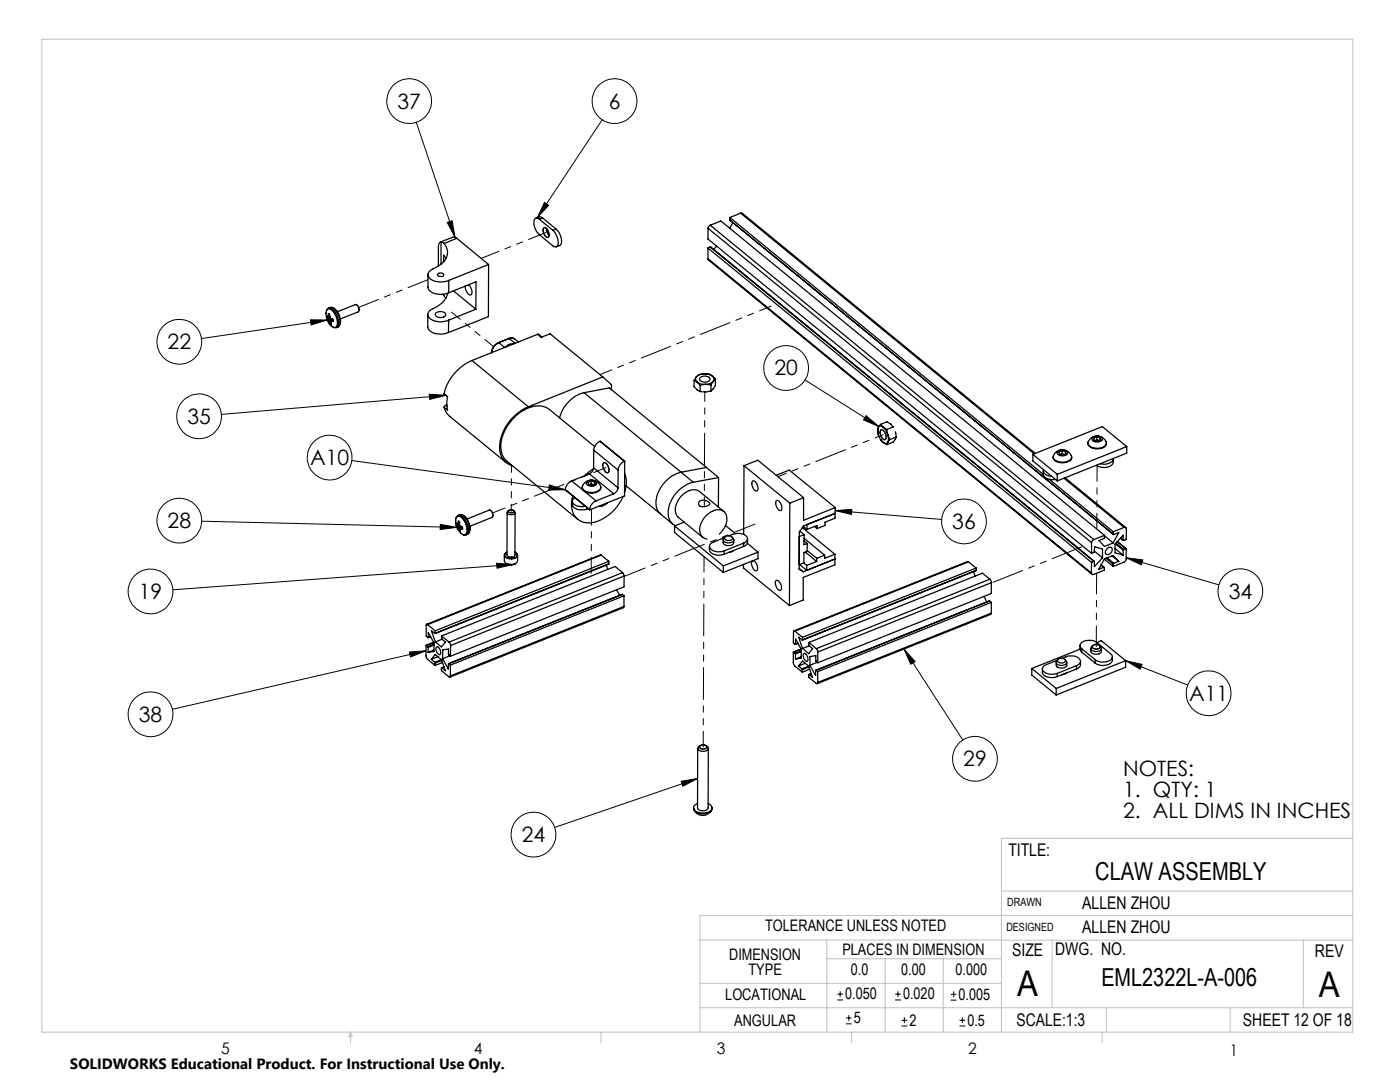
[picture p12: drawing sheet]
<svg xmlns="http://www.w3.org/2000/svg" width="279mm" height="216mm" viewBox="0 0 279 216" stroke-linecap="round" stroke-linejoin="round" font-family="sans-serif">
<g fill="none" stroke="#000" stroke-width=".2">
<path d="M83.1 24.4l7.7 22.9M120.2 23.9l-13 19.5M89.3 44.4l.9-.3 .6 3.2zM108.7 40.4l.8 .6-2.3 2.4zM61.9 63.8l3.4 .1-3.2 .9zM65.3 63.9l-25.1 3.7M85.7 78.7l3.3 .2-3.2 .8zM89 78.9l-44.8 3.8M160.7 75.8l14.7 9.3M70.2 91.9l42.6 5.8M109.6 96.8l3.2 .9-3.3 .1zM172.9 82.9l2.5 2.2-3.1-1.3z"/>
<path d="M40.3 104l50.9 1.2M87.9 104.6l3.3 .6-3.4 .5zM99.1 112.4l3.3 .2-3.2 .8zM102.4 112.6l-67.9 5.1M166.7 101.9l3.3-.3-.1 1.1zM166.7 101.9l21.2 1.7M224.8 111.3l3.3 .4-.3 1zM224.8 111.3l18.4 5.4M81.7 130.1l3.3-.2-3.1 1.2zM85 129.9l-50.6 11.6M180.4 129.5l11.8 18.2M180.4 129.5l2.2 2.5-.8 .5z"/>
<path d="M224.6 131.8l12.4 4.9M224.6 131.8l3.3 .8-.4 .9zM136 155.9l3.2-.6-2.9 1.6zM139.2 155.3l-28.5 9.8M167.1 199.5h1.1M167.1 198.4h1.1M167.7 197.8v1.1M178.6 199.5h1.2M178.6 198.4h1.2M179.2 197.8v1.1M189.7 199.6h1.2M189.7 198.4h1.2"/>
<path d="M190.3 197.8v1.2M168.8 204.3h1.2M168.8 203.1h1.2M169.4 202.6v1.1M179.9 204.7h1.2M179.9 203.6h1.2M180.5 203v1.2M191.5 204.7h1.2M191.5 203.6h1.2M192.1 203v1.2"/>
<circle cx="81.7" cy="20.2" r="4.5"/>
<circle cx="122.6" cy="20.2" r="4.5"/>
<circle cx="35.8" cy="68.2" r="4.5"/>
<circle cx="156.9" cy="73.4" r="4.5"/>
<circle cx="39.7" cy="83.1" r="4.5"/>
<circle cx="65.8" cy="91.3" r="4.5"/>
<circle cx="30" cy="118" r="4.5"/>
<circle cx="35.8" cy="103.9" r="4.5"/>
<circle cx="192.4" cy="104" r="4.5"/>
<circle cx="247.6" cy="118" r="4.5"/>
<circle cx="241.2" cy="138.3" r="4.5"/>
<circle cx="30" cy="142.5" r="4.5"/>
<circle cx="194.6" cy="151.4" r="4.5"/>
<circle cx="106.5" cy="166.5" r="4.5"/>
</g>
<g fill="none" stroke="#c0c0c0" stroke-width=".2">
<path d="M8.4 7.8h261.6v198.2h-261.6zM199.8 177.8h70.2M270 167.3h-70.2v38.7M139.7 187.6h60.2M139.7 196.2h60.1M165 187.6v18.4M165 191.3h34.8M176.7 191.3v14.7M188.2 191.3v14.7M199.8 187.6h70.2M210 187.6v13.5M260.1 187.6v13.5"/>
<path d="M270 182.7h-130.3v23.3M70 206v2.1M70 206l.3 .8h-.7zM119.9 206v2.1M139.7 201.1h130.3M170 206v2.1M220 206v2.1M220.8 201.1v4.9M245.5 201.1v4.9"/>
</g>
<path d="M89.3 44.4l.9-.3 .6 3.2zM108.7 40.4l.8 .6-2.3 2.4zM172.9 82.9l2.5 2.2-3.1-1.3zM166.7 101.9l3.3-.3-.1 1.1zM224.8 111.3l3.3 .4-.3 1zM224.6 131.8l3.3 .8-.4 .9zM180.4 129.5l2.2 2.5-.8 .5zM136 155.9l3.2-.6-2.9 1.6zM81.7 130.1l3.3-.2-3.1 1.2zM99.1 112.4l3.3 .2-3.2 .8zM87.9 104.6l3.3 .6-3.4 .5zM109.6 96.8l3.2 .9-3.3 .1zM85.7 78.7l3.3 .2-3.2 .8zM61.9 63.8l3.4 .1-3.2 .9z" fill="#000"/>
<g fill="none" stroke="#000" stroke-width=".25">
<path d="M85.4 54.8v2.5a1.93 1.93 0 0 0 2 1.4h1.1l1-.3M87.3 54.8a.74 .74 0 0 1 1.3 .1 .74 .74 0 0 1-1.3-.1zM88 48.3l.7 .3M88 48.3a.83 .83 0 0 0-.5 1v3.8M88 48.3v4.4M88.4 58.7l.6 .8M88.7 48.6a2.79 2.79 0 0 1-.9 4.2l-.6 .5a2.36 2.36 0 0 0-1.8 1.5 1.91 1.91 0 0 0 2 1.4h1.1l1.1-.2M89 51.6l-.5-.7v1.3M89.3 58.5a4.7 4.7 0 0 1-3.3 3.3 1.11 1.11 0 0 0-.6 1.2 1.11 1.11 0 0 0 .9 .9l.5 .2a3.8 3.8 0 0 0 2.7-.2M89.5 58.4l5.5-2.2v5.5M89.6 56l-.1 2.4M90.5 58l4.5 3.7"/>
<path d="M91.2 47.6l-.7-.3-2.6 1M91.2 47.6l-2.5 1M91.2 47.6l6.3 5.2M93.5 56.8a1.61 1.61 0 0 1 .5 2 1.62 1.62 0 0 1-1.1-1.7M97.5 52.8l-7.9 3.2M97.5 52.8v10.4l-8 3.2M107.6 43.7a.61 .61 0 0 0-.6-.2 .61 .61 0 0 0-.4 .5v.8l.5 1.4 .5 .6 3 2.4a.53 .53 0 0 0 .8-.4l-.1-1.3-.4-.9-.6-.6M107.6 43.7l2.7 2.3M108.3 43.5l-.6-.2-.8 .2M108.3 43.5l-.7 .2M108.3 43.5l2.7 2.2M108.5 45.5a.97 .97 0 0 1 1 1.1 .62 .62 0 0 1-.2 .8 1.55 1.55 0 0 1-.8-1.9z"/>
<path d="M109 45.6l.2 .7 .4 .7M111 45.7a3 3 0 0 1 .9 3.1l-.9 .4M111 45.7l-.7 .3M141.3 51.6l.1 .3 76.5 62.7M141.3 45.5l76.5 62.8M141.3 45.5v2.2l76.5 62.7M141.3 49.5v2.1M141.3 51.6l76.5 62.7M141.3 49.5l76.5 62.7M141.7 44.9l-.3 .3-.1 .3M141.7 49.3l76.7 62.7M141.7 44.9l76.6 62.8"/>
<path d="M141.7 44.9l2.2-.8 76.5 62.7M141.7 49.3l-.4 .2M141.7 49.3l76.6 62.7M143 49.1l-.6 .7M145.6 43.9l76.6 62.7M145.7 43.9h.1M145.7 43.4l62.5 51.3M145.7 43.4l-.1 .5M146.3 44.4l-.7 1.1M147.8 42.5h.3l58.5 48M147.8 42.5l-2.1 .9M147.8 42.5l58.6 48.1"/>
<path d="M65.3 63.6l.1 .2M65.3 61.7a1.24 1.24 0 0 1 1.6 1l.3 .9a1.61 1.61 0 0 1-.2 1.7 1.88 1.88 0 0 1-1.8-1.8l-.1-1zM65.4 63.8l.1 .2M65.4 63.3l-.2-.1 .1 .4M65.4 63.3h.1M65.5 63.1v-.2a.19 .19 0 0 1 .1-.3 .19 .19 0 0 1 .2 .1 .19 .19 0 0 1 0 .3v.2M65.5 63.1l-.1 .2M65.5 63.1h.1M65.5 63.1l.3-.1-.3 .1M65.5 64l.2 .1M65.6 61.5l-.4 .3M65.7 64.2l.2 .4"/>
<path d="M65.7 64.1v.1M65.8 63.2v.2M65.8 63.2h.1M65.8 63.2l-.4 .1M65.8 63.4l.2 .2M65.8 63.4l-.5 .2M65.9 61.4a2.03 2.03 0 0 1 1.9 1.9l.1 .4a1.26 1.26 0 0 1-.5 1.5M65.9 64.3l.2 .4-.2-.1M65.9 64.3h.1M65.9 64.1v.2M65.9 64.1h.1M65.9 63.5l-.5 .3"/>
<path d="M66 63.6a.33 .33 0 0 1 .4 .1 .33 .33 0 0 1 0 .4h-.3M66 63.6h.1M66 64.5l-.1 .1M66.1 64.1h-.2M66.1 64.1h.1M66.1 64.1l.3-.2-.5 .2M66.2 64l-.5 .2M66.2 63.6l-.7 .4M66.3 63.9l-.6 .2M66.4 63.9l-.3 .2M66.5 65.3l.6 .1M67.3 62.2l3.6-1.4a.99 .99 0 0 1 .6 1.4l-3.6 1.4"/>
<path d="M67.4 65.2h.1a1.83 1.83 0 0 0 .1-2.1l-.4-.9a1.16 1.16 0 0 0-1.6-.7 1.68 1.68 0 0 1 1.6 1.3l.4 1.4a1.2 1.2 0 0 1-.5 1.2M67.4 65.2l-.3 .2M85.4 62.8v2.4a1.93 1.93 0 0 0 1.9 1.4h1.2l1-.2M87 62.4l.6-.2a.9 .9 0 0 1 1.3 .7 1.37 1.37 0 0 1-2-.1zM88.6 78.6l.7 .6M89.3 79.2l-.1 1 .1 1.6-.7-.6M89.5 63.9v2.5M94.2 71.9a9.7 9.7 0 0 0-5.6 6.7M94.2 71.9l11.2 9.3M95 61.7l-5.5 2.2M98.1 70.3h.1M98.1 70.3v.1"/>
<path d="M99.5 68.4l-.8 .6-.5 .7-.1 .6M99.5 68.4h.1M99.6 68.4a2.4 2.4 0 0 0-1.5 1.9M99.6 68.4l1.1 .9M101.6 67.5a1 1 0 0 1 1 .1M101.6 67.5v.1M101.6 67.5l-2.1 .9M101.6 67.6l.6-.1 .5 .1M101.6 67.6l-2 .8M101.6 67.6l1.2 .9M102.4 68.7l-.3-.1a1.08 1.08 0 0 0-1.1 .6M102.7 67.6h.1"/>
<path d="M102.7 67.6l.7 .6M107.3 66.7h.2l.7 .5M107.3 66.7l.7 .6 1.8-.7 10.5 8.6M107.3 66.7l-13.1 5.2M116.6 78.4a7 7 0 0 0-4.9 5M116.6 78.4l5-1 19.4 15.9M116.6 78.4l19.3 15.8M120.3 75.2l-14.9 6M120.3 75.2l1.7 1.6v1M138.5 75.9l.6 .4M138.5 75.9v1.2l.6 .7 .6 .3M139 75.2a.75 .75 0 0 0 .1 1.1"/>
<path d="M139 75.2l-.5 .7M139.1 76.3a2.41 2.41 0 0 0 1.7 .4M139.1 76.3l.6 .6M139.7 75.4a1.26 1.26 0 0 1 2 .3 1.22 1.22 0 0 1-2.1-.1zM139.7 76.9v1.2M140.5 74.6l-1.1 .3-.4 .3M140.5 74.6l.9 .1 .8 .3M140.5 74.6l1.1 .1 .6 .3M140.5 74.6h-.4a1.4 1.4 0 0 0-1.1 .6M140.8 76.7l-1.1 .2M140.8 76.7l1.1 .1M141.9 78l-1 .2-1.2-.1"/>
<path d="M141.9 76.8v1.2M142.2 75a.75 .75 0 0 1 .1 1.1M142.2 75l.6 .7M142.3 76.1a2.14 2.14 0 0 1-1.5 .6M142.3 76.1l-.4 .7M142.8 75.7l-.5 .4M142.8 75.7a2.35 2.35 0 0 1-.9 2.3M88.6 81.2a3.2 3.2 0 0 0 1.1 1.9l11.3 9.2M88.9 80.9l-.3 .3M88.9 80.9l.3 .2M89.2 80.8l-.3 .1M105.4 81.2a9.3 9.3 0 0 0-5.7 8.7 3.4 3.4 0 0 0 2.5 3"/>
<path d="M112.8 97.7l4.9 4M114.1 96a2.11 2.11 0 0 0-1.3 1.7M114.1 96l4.9 3.9M114.3 99a4.1 4.1 0 0 0 1.6 5 5.3 5.3 0 0 0 5.4-1.1 9.5 9.5 0 0 0 3.1-3.8M114.7 99.3a.81 .81 0 0 0-.5 .9 .81 .81 0 0 0 .7 .7l.9 .2 1-.1M116.2 97.2v.1a1.89 1.89 0 0 0 2.5 1 1.14 1.14 0 0 0 1.2-1.1M116.7 96.3a1.89 1.89 0 0 1 3.2 1.1 2.39 2.39 0 0 1-3.6 .2l-.1-.6zM117.1 96.2a1.22 1.22 0 0 1 2 .3 1.24 1.24 0 0 1-2.1-.2zM117.6 94.5l4.9 4M117.6 94.5l-3.5 1.5M118 96l-.6 .2v.5l.7 .1 .6-.2v-.4M118 96l.7 .2"/>
<path d="M118 96.6l-.3 .1M118 96.6l.5 .1M118 96v.6M118.5 93.5l-1.8 1.4M118.5 93.3a1.42 1.42 0 0 1-.9 1.2M118.5 93.3l4.8 4M118.5 89.8l4.9 4M118.5 89.8v3.5M118.7 89.1l-9.1-7.4a4.2 4.2 0 0 0-4.5-.1 8.9 8.9 0 0 0-5.1 8 3.5 3.5 0 0 0 1.2 2.4l14.1 11.6M118.7 96.2v.4M119 99.9a2.11 2.11 0 0 0-1.3 1.8M119.7 88.1a2.09 2.09 0 0 0-1.2 1.7"/>
<path d="M119.7 88.1l5 3.9M119.7 88.1h.1M120.3 92.5l.2-.1a1.14 1.14 0 0 1 1 1.4l-.1 .5a.82 .82 0 0 1-1-.9zM122.5 98.5l-3.5 1.4M123.3 97.3a1.42 1.42 0 0 1-.8 1.2M123.4 93.8l-.1 3.5M124.6 94.4a5.6 5.6 0 0 1 0 4M124.7 92a2.05 2.05 0 0 0-1.3 1.8M124.7 92l-.1 7-6.9 2.7M125 96.9l6.7 5.5M135.9 94.2a6.7 6.7 0 0 0-4.9 7l.8 1.4 2.5 2M135.9 94.2l2.5 2"/>
<path d="M138.4 96.2a6.6 6.6 0 0 0-5 7 2.44 2.44 0 0 0 1.4 1.7M141 93.3l2.4 2M141 93.3l-5.1 .9M143.4 95.3l-5 .9M143.4 95.3v5.9M148.5 92.9l-.1 13.7M148.5 92.9l9.1 7.5M148.5 92.9l2.7-1.1 9.2 7.5M150.2 96a.68 .68 0 0 1 .9 .7l.2 .6a.5 .5 0 0 1-.4 .7 1.64 1.64 0 0 1-.7-2zM154.9 99.9a.94 .94 0 0 1 1.1 1v.6l-.1 .4a1.42 1.42 0 0 1-1-2zM154.9 94.8l2.6-1 9.2 7.5M160.4 99.3l-2.8 1.1"/>
<path d="M160.4 99.3v4.5l6.3-2.5M175.2 86.4h.1M175.3 86.7l.4 .9 .5 .7M175.3 85.2a.54 .54 0 0 1 .9 0M175.3 85.2a1.82 1.82 0 0 0 0 1.5M175.3 85.2l-.1 .5 .1 1M175.7 85.9l.2-.1a1.37 1.37 0 0 1 .7 1.9 1.42 1.42 0 0 1-.9-1.8zM175.7 87.7l.5 .6M175.8 84.7l1.2-.5 .8 .4 .4 .6-1.2 .5M175.8 84.7l-.5 .5M175.8 84.7l.4 .5M176.2 88.3a.57 .57 0 0 0 1 0"/>
<path d="M176.2 88.3l.8 .4M176.2 85.2l.8 .5M176.2 85.2l.6 .7 .4 .8M177 85.7l.2 1M177.2 86.7l.1 .7-.1 .9M177.2 86.7l.4 1M177.2 88.3l-.2 .4M177.6 87.7l-.4 .6M178.2 85.1l.1 .1M178.7 86.1l.2 1.1M178.8 86.5h.1M178.9 87.2l-.7 1-1.2 .5"/>
<path d="M178.9 87.2l-1.3 .5M206.1 90.7l4.9 4M206.1 90.7v1.3l4.9 4M208.2 94a1.23 1.23 0 0 0 1.1 1.6l1.3 .1M208.2 93.7a1.36 1.36 0 0 0 1.7 1.3M209.4 95.6l12.8 10.5M210.2 91.2v.1a1.33 1.33 0 0 0 1.5 1 1.66 1.66 0 0 0 2.2-1.1M210.5 90.5a1.88 1.88 0 0 1 2-.7 1.88 1.88 0 0 1 1.4 1.6 2.46 2.46 0 0 1-3.6 .1 .97 .97 0 0 1 .2-1zM211 94.7v1.3M211.1 90.1a1.26 1.26 0 0 1 2 .3 1.22 1.22 0 0 1-2.1-.1zM211.9 89.9l-.6 .3 .1 .4 .7 .2 .6-.2v-.5M211.9 89.9l.8 .2"/>
<path d="M211.9 90.5l-.3 .2M211.9 90.5l.5 .2M211.9 89.9v.6M212.3 95.4l12 9.8M212.5 95.3l12.2 10M212.7 90.1v.5M217.1 88.4v.1a1.91 1.91 0 0 0 2.5 1 1.14 1.14 0 0 0 1.2-1.1M217.5 87.7a1.86 1.86 0 0 1 1.9-.7 1.86 1.86 0 0 1 1.4 1.6 2.26 2.26 0 0 1-3.7-.1zM218 87.3a1.31 1.31 0 0 1 2 .4 1.37 1.37 0 0 1-2.1 .1zM218.9 87.2l-.6 .2v.4l.7 .3 .6-.3v-.5M218.9 87.2l.7 .1M218.9 87.8l.5 .1"/>
<path d="M218.9 87.8l-.4 .1M218.9 87.2v.6M219.6 87.3v.5M222.2 91.5a1.68 1.68 0 0 1-2.2 1.1l-.4-.1M222.2 91.5a1.31 1.31 0 0 1-1.3 1.7l-.9 .1-1.2-.4M224.9 89.1l-4.9-4-13.9 5.6M224.9 89.1l-13.9 5.6M224.9 89.1v1.3l-13.9 5.6M91 103.3l.3-.2a1.4 1.4 0 0 1 1.5 1.1l.2 .5a1.6 1.6 0 0 1-.2 2 2.51 2.51 0 0 1-1.9-2.5zM91.1 104.8l.2 .3M91.3 105.1h.1M91.3 105.1l.1 .2"/>
<path d="M91.3 104.6h.1M91.3 104.6l-.2-.2v.4M91.3 104.6l.4-.1-.4 .1M91.4 105.3l.1 .1M91.4 104.5v-.2a.21 .21 0 0 1 .3-.3 .2 .2 0 0 1 0 .4v.4l.2 .3M91.4 104.5h.1M91.4 104.5l-.1 .1M91.5 105.5l.1 .4M91.5 105.4v.1M91.5 102.8l-.4 .5M91.5 102.8a1.71 1.71 0 0 1 1.5 1.4l.4 1.4a1.07 1.07 0 0 1-.4 1.1M91.7 104.6l-.6 .2"/>
<path d="M91.7 104.4l-.3 .1M91.7 104.8l-.4 .3M91.8 105.7l.1 .3-.3-.1M91.8 105.7h.1M91.8 102.7a1.46 1.46 0 0 1 1.5 1.1 2.14 2.14 0 0 1 0 2.8M91.8 105.5v.2M91.8 105.5h.1M91.8 102.7a2.39 2.39 0 0 1 1.8 2.3 1.55 1.55 0 0 1-.3 1.6M91.8 102.7l-.3 .1M91.8 105.8l-.2 .1M91.9 105l-.5 .3M91.9 105.1a.34 .34 0 0 1 .4 .1 .34 .34 0 0 1 0 .4l-.4-.1"/>
<path d="M91.9 105.1h.1M92.2 105.2l-.7 .2M92.3 105.2l-.8 .3M92.3 105.2l-.5 .3M92.3 105.3l-.4 .2M92.5 106.7h.5M93.2 103.6l4.4-1.8a1 1 0 0 1 .6 1.4l-4.4 1.8M93.3 106.6l-.3 .1M100.6 110.8v1.1a1.53 1.53 0 0 0 2.7 0v-1.1M101 112.4a1.68 1.68 0 0 0 1.9 0M101.1 110.2a.63 .63 0 0 0-.5 .7 .63 .63 0 0 0 .7 .5l.8 .1a.89 .89 0 0 0 1.1-.9l-.3-.4M101.2 110.2h-.1a.55 .55 0 0 0-.4 .4 .55 .55 0 0 0 .3 .6l1.1 .2a.77 .77 0 0 0 .8-.1 .77 .77 0 0 0 .2-.8l-.3-.3"/>
<path d="M101.2 102.3v8.4a.89 .89 0 0 0 .8 .5 .89 .89 0 0 0 .8-.5v-8.4M101.6 101.8l.6-.1 .3 .2a.53 .53 0 0 1-.5 .5 .53 .53 0 0 1-.5-.3zM101.6 101.8l-.4 .5a.91 .91 0 0 0 1.6-.1l-.4-.4M114.2 100a1.37 1.37 0 0 0 1.6 1.7l1.4-.1M117.2 101.3v.3M117.4 101.5l-.2 .1M117.7 101.7h.1M120 110.8l-.2-.1-34.6 13.9M120 110.8l-34.7 13.8M120 110.8l1.5 1.2M121 112.7l.3 .9M121.3 100.3a2.24 2.24 0 0 1-1.8 .7"/>
<path d="M121.5 112.5l-34.6 13.9M121.5 112l-34.6 13.9M121.5 112v.5M123 117.7l.6 1.1M124.2 118.6l-34.7 13.8M124.2 118.6l-34.6 13.8M124.2 118.6l.3 .3M124.2 114.3l.4 .6M124.2 114.3l-34.6 13.8M124.2 114.3l-1.4-1.3-34.7 13.9M124.5 118.9l-34.6 13.8M124.5 118.9v2.1"/>
<path d="M124.6 114.9l-34.7 13.9M124.6 114.9l-.1 2.2-34.6 13.9M134.6 105l9.8 7.9M134.6 105v1.3l9.8 7.9M136.6 104.2l-2 .8M139.6 100.1a1.36 1.36 0 0 1 2 .5 1.85 1.85 0 0 1-1.7 .5l-.4-.4zM141.6 109a1.41 1.41 0 0 0 1.5 1.8l1.4-.2M143.6 106.6a3.9 3.9 0 0 0 1.3-4.1 1.99 1.99 0 0 0-3-.3 3.8 3.8 0 0 0-1.9 4.7l.7 .6 .4 .1M144.3 107.7a1.11 1.11 0 0 0 .6 1.1 1.11 1.11 0 0 0 1.3-.1l.2-.4v-.6M144.4 112.9v1.3M144.5 102.1l-4.9-4a2.75 2.75 0 0 0-3.6 .8 3.4 3.4 0 0 0-.9 4l5.1 4.3M144.5 109.9v.7"/>
<path d="M144.6 107.3l-2.2 .9a.86 .86 0 0 0-.8 .7 .86 .86 0 0 0 .6 1l.9 .2 1.4-.2M144.6 107.2l-.2 .4a.9 .9 0 0 0 1.3 .7 .68 .68 0 0 0 .7-.6l-.2-.5M144.8 107.1l.5-.2a.65 .65 0 0 1 .9 .6 .86 .86 0 0 1-.9 .4 .86 .86 0 0 1-.7-.7zM144.8 104.8l2 1.7M145.5 106.9a2.87 2.87 0 0 1 3.6 .2 .86 .86 0 0 1-.7 1.3M146.4 109.9l-.9 .3M148.4 112.6v.7l9.2 7.5M148.4 109l-3.9 1.6M148.4 108.4l-3.9 1.5M148.4 108.4v.6M149.2 108.4l2.1 1.8M149.2 107.5a1.23 1.23 0 0 1-.8 1.5"/>
<path d="M150.3 111.9a1.48 1.48 0 0 1 .7 2 1.4 1.4 0 0 1-.9-2M151.3 110.2l-6.9 2.7M151.3 110.2v1.3l-6.9 2.7M154.9 115.9a.98 .98 0 0 1 1 .9l.1 .4a.5 .5 0 0 1-.4 .6 1.64 1.64 0 0 1-.7-1.9zM157.6 100.4v20.4M159.5 113.4l.8 .7M159.6 112.6l1.4 1.2v-1M159.6 106l.9 .7M160.1 105.3l6.5 5.3M160.3 105.1l.7 .6M160.4 112.3l.6 .5M160.4 107.9l.7 .5"/>
<path d="M160.5 107.4l4.1 3.4M160.5 106.7l-1 .4v5.6l.9-.4v-2l.7-.3v-1.6M160.5 106.7l-.1 2 .7-.3M160.7 110.2l2.3 1.8M161 104.7v1M161.1 109.9l1.9 1.5M162.6 105.1l.5 .4M163 112l-2 .8M163 111.4v.6M163.1 105.5v-.7l-2.1 .9M164.6 110.8l-1.6 .6M166.6 111.5l-6.3 2.6"/>
<path d="M166.6 110.6v2.1l-6.3 2.5v4.5l-2.7 1.1M166.6 110.6l-2 .8v-.6M166.7 102.4l-6.3 2.6-.9 1.2v7.4l.8 .5M166.7 102.4v1l-2.1 .8v.6l-1.5 .7M166.7 101.3v1.1M193.3 112.1l-.2-.1-34.6 13.9M193.3 112.1l-34.7 13.8M193.3 112.1l1.5 1.2M194.3 114.1l.3 .8M194.8 113.8l-34.7 13.9M194.8 113.3l-34.6 13.9M194.8 113.3v.5"/>
<path d="M194.8 113.8l-34.6 13.9M196.4 119l.6 1.1M197.4 119.9h.1M197.5 119.9l-34.7 13.8M197.5 119.9l.3 .3M197.6 115.6l.2 .7M197.6 115.6l-34.7 13.8M197.6 115.6l-1.5-1.2-34.7 13.8M197.8 116.3l-34.6 13.8M197.8 116.3v2.1l-34.6 13.9M217.8 110.4l.6-.2v-1.1l1.6 .5v1.7M217.8 112.2v2.1"/>
<path d="M217.8 108.3v2.1M218.3 107.7l-.3 .2-.2 .4M218.3 112l-.5 .2M218.4 110l1.6 1.3M219.7 112.7l.6 .5M220 111.3l-1.6 1.8v-1.1h-.1M220.3 113.2l.1 .6-2.1 .8a.3 .3 0 0 1-.4 0 .3 .3 0 0 1-.1-.3M220.4 111.6l1.7 1.4M220.4 106.8l-.1 .7-1 .3 1.1 1.2 1.7-.7M220.4 106.8l-2.1 .9M220.4 106.9l1.7 1.4M220.7 111.4l1.4 1.2"/>
<path d="M220.9 111.3l1.4 1.1M221 109.4a.6 .6 0 0 1 .9 0 .89 .89 0 0 1-.3 1 .89 .89 0 0 1-1 .1 .95 .95 0 0 1 .4-1.1zM221.9 110.9l1.4 1.1M222.1 112.6v.4M222.2 106.1l.1 .6 1-.4-1.2 2M222.3 112.4l-.2 .2M222.5 109.5l1.7 1.3M222.6 108.5l1.6 1.3M222.7 108.4l1.6 1.2M223.3 112l-1.2-1.2-1.7 .7-1.1 2.1 1-.4M223.3 112l-1 .4M224.2 107.8l-.6-.4 .6 .4"/>
<path d="M224.2 107.8v-1l-1.7 1.8v1.7l1.7 .5M224.2 109.8v1M224.3 109.6l-.1 .2M224.3 105.2l.4 .1 .1 .2v2.1l-.6 .2M224.3 105.2l-2.1 .9M224.6 109.5h.2v2.2l-.2 .2-.2 .2-2.3 .9M224.6 109.5l-1.6-1.4 1.7 1.4M224.6 109.5l-.3 .1M85.1 128.8l1.5-.6-1.5 .6M85.1 128.8v2.4l.2 .3 1.5 1.3M85.1 128.8l.3 .2M85.3 124.6a.17 .17 0 0 0-.2 0 .17 .17 0 0 0 0 .2v2.2l.4 .2"/>
<path d="M85.3 124.6l1.6 1.3M85.4 129v.2M85.4 129.2v1M85.5 127.2v-1l1.1 2.1v1.7l-1.2 .2M85.9 127l-.5 .2M85.9 127l-.4 .2M86.1 131.6l.8-1 1.2 1 .8 2.2-.7-.5M86.1 131.6l.6 .6M86.6 129.7l-1.2 .5M86.6 128.7l-1.2 .5M86.6 128.5l-1.2 .5M86.7 132.2l.2 .1"/>
<path d="M86.9 126.4l-.8-.6 .8 2.3M86.9 132.3l-.1 .5M86.9 125.9v.5M87.1 129.1a1.05 1.05 0 0 1 .7 1.5 1.11 1.11 0 0 1-.7-1.5zM87.4 131l-1.3 .6M88.1 131.6l-1.4 .6M88.1 126.9l.1 .6 .7 .6-.8 1-1.2-1M88.1 126.9l1.5 1.2M88.2 133.3l-.1 .5 1.5 1.2a.18 .18 0 0 0 .2 .1 .18 .18 0 0 0 .1-.2M88.2 131.8l-1.3 .5M88.2 127.6l-1.3 .5M88.3 132.2l-1.5 .6"/>
<path d="M88.3 131.4l1.2 2.1 .1-1.1M88.6 133.1l-.5 .2M88.6 133.1l-.4 .2M89.6 132.4l.3 .3M89.6 128.1l.3 .7M89.8 130.8l-1.5 .6M89.9 131l-.4-.4v-1.1l-1.1 .2-.1 1.7M89.9 132.7v2.2M89.9 128.8v2.2M124.5 121l-.1 .2-34.6 13.9M124.5 121l-34.6 13.9M158.4 130.1l1.4-.6-1.4 .6"/>
<path d="M158.4 130.1v2.5l1.7 1.5M158.4 130.1l.3 .3M158.6 125.9l-.2 .1-.1 2.2 .5 .3M158.6 125.9l1.6 1.3M158.7 130.4l.1 .1M158.8 128.5v-1l1.1 2.1v1.7l-1.1 .2M158.8 130.5v1M159.2 128.3l-.4 .2M159.2 128.4l-.4 .2M159.3 132.9l.9-1 1.2 1 .8 2.3-.7-.6M159.3 132.9l.8 .6M159.9 131.1l-1.1 .4"/>
<path d="M159.9 130l-1.1 .5M159.9 129.9l-1.2 .5M160.1 133.5v.1M160.1 127.7l-.7-.6 .8 2.3M160.1 133.6v.5M160.2 127.7h-.1M160.2 127.2v.5M160.4 130.4a1.11 1.11 0 0 1 .7 1.5 1.05 1.05 0 0 1-.7-1.5zM160.7 132.4l-1.4 .5M161.4 132.9l-1.3 .6M161.4 128.2l.1 .7M161.4 128.2l1.5 1.2"/>
<path d="M161.4 133.1l-1.3 .5M161.5 134.6l-.1 .5 1.5 1.2a.18 .18 0 0 0 .2 .1 .18 .18 0 0 0 .1-.2M161.5 128.9l.7 .5-.8 1-1.2-1M161.5 128.9l-1.3 .5M161.6 133.5l-1.5 .6M161.6 132.8l1.2 2v-1l.4 .2M161.9 134.4l-.5 .2M161.9 134.4l-.4 .2M162.9 129.4l.3 .7M163.1 132.2l-1.5 .6M163.2 132.3l-.4-.4v-1.1l-1.2 .2v1.8M163.2 130.1v2.2"/>
<path d="M163.2 134v2.2M197.8 122.3l-.1 .3-34.6 13.8M197.8 120.2v2.1M197.8 120.2l-34.6 13.8M197.8 122.3l-34.6 13.9M205.9 133.4l4.9 4M205.9 133.4v1.3l4.9 4M208 133.5a1.34 1.34 0 0 0 1.6 1.7l1.4-.2M210.8 132.2a1.09 1.09 0 0 0 .6 1.1 1.09 1.09 0 0 0 1.2-.2l.3-.3v-.6M210.8 137.4v1.3M211 134.4v.6M211 131.7l-2.2 .9a.86 .86 0 0 0-.7 .8 .86 .86 0 0 0 .6 .9 2.96 2.96 0 0 0 2.3 .1"/>
<path d="M211.1 131.6l-.3 .5a1.21 1.21 0 0 0 2.1 .1l-.3-.5M211.1 131.6l.9-.2a.56 .56 0 0 1 .7 .5 .92 .92 0 0 1-1.7-.2zM211.9 131.4a2.85 2.85 0 0 1 3.6 .2 .82 .82 0 0 1-.7 1.2M212.8 134.3l-.9 .3M214.8 132.8l-3.8 1.6M214.8 132.8v.7M214.8 133.5l-3.8 1.5M215.5 128.8a1.27 1.27 0 0 0 .4 1.3M215.5 129.5l-9.6 3.9M215.7 131.9v.7a1.04 1.04 0 0 1-.9 .9M215.9 129.4a.83 .83 0 0 1-.3-.9 .83 .83 0 0 1 .7-.5l.9-.2a2.21 2.21 0 0 1 1.7 .4l2.8 2.3a.83 .83 0 0 1 .2 .9 .83 .83 0 0 1-.7 .5l-1.4 .2-1.2-.4M215.9 129.4l2.7 2.3"/>
<path d="M215.9 129.4v.7M215.9 130.1l2.7 2.2M217.7 129.4v.5a1.21 1.21 0 0 0 2.1 .1v-.6M218 128.9l.7-.3a.65 .65 0 0 1 .8 .6 .86 .86 0 0 1-.8 .3 .86 .86 0 0 1-.7-.6zM218 128.9l-.3 .5a1.22 1.22 0 0 0 2.1 .1l-.3-.6M218.6 131.7v.6M218.9 128.2l.9-.4 4.8 4M222 131.1v.6a2 2 0 0 1-2.7 1l-.7-.4M224.6 131.8l-13.8 5.6M224.6 131.8v1.3l-13.8 5.6M139.2 149.3v11.9a1.23 1.23 0 0 0 2.1 0l.1-11.9M139.6 148.9l.7-.3a.53 .53 0 0 1 .7 .6l-.7 .3a.53 .53 0 0 1-.7-.6z"/>
<path d="M139.8 148.8l-.2 .1a.49 .49 0 0 0-.3 .4 .49 .49 0 0 0 .3 .5l.6 .1a.77 .77 0 0 0 .8-.1 .77 .77 0 0 0 .3-.8l-.4-.2M138.4 161.2v.1a1.83 1.83 0 0 0 2.5 1 1.07 1.07 0 0 0 1.2-1.1M138.5 161.6a1.97 1.97 0 0 0 1.8 1.1 1.97 1.97 0 0 0 1.7-1.1M139.2 160.3a.86 .86 0 0 0-.8 .8 .86 .86 0 0 0 .7 .9 2.49 2.49 0 0 0 3-.6 .96 .96 0 0 0-.8-1.1"/>
</g>
<path d="M108.4 45.9l.1-.5a1.04 1.04 0 0 1 1.1 1.2 .58 .58 0 0 1-.3 .8l-.6-.5-.3-1M71.5 62.2l.2-.4M71.7 61.8l-.3-.8-.5-.3M121.6 93.8l-.3-1a.59 .59 0 0 0-.9-.4 1.6 1.6 0 0 0 .9 1.9l.3-.5M175.6 86.2l.2-.4a1.04 1.04 0 0 1 1 1.1 .58 .58 0 0 1-.2 .8l-.7-.5-.3-1M98.2 103.2l.2-.3M98.4 102.9l-.3-.9-.4-.2M102.3 102.3l.2-.1a.51 .51 0 0 0-.4-.6 .51 .51 0 0 0-.6 .4l.2 .3h.6M219.3 129.4l.3-.3a.85 .85 0 0 0-.8-.5 .85 .85 0 0 0-.8 .5 1.01 1.01 0 0 0 1.3 .3M140.8 149.4l.3-.3a.77 .77 0 0 0-.8-.5 .77 .77 0 0 0-.7 .5l.6 .4 .6-.1" fill="none" stroke="#000" stroke-width=".2" stroke-dasharray="6.3 1.3 1.3 1.3 1.3 1.3"/>
<path d="M219 92.9l-.1 12.6M140.3 149l.2-37.9" fill="none" stroke="#000" stroke-width=".2" stroke-dasharray="6.3 1.3 1.3 1.3 1.3 1.3" stroke-dashoffset="3.2"/>
<path d="M218.8 129l.1-14.6" fill="none" stroke="#000" stroke-width=".2" stroke-dasharray="6.3 1.3 1.3 1.3 1.3 1.3" stroke-dashoffset="2.2"/>
<path d="M197.9 116.3l18.3-7.3" fill="none" stroke="#000" stroke-width=".2" stroke-dasharray="6.3 1.3 1.3 1.3 1.3 1.3" stroke-dashoffset="-.3"/>
<path d="M124.6 115l26.1-10.4" fill="none" stroke="#000" stroke-width=".2" stroke-dasharray="6.3 1.3 1.3 1.3 1.3 1.3" stroke-dashoffset="1.8"/>
<path d="M155.3 95.1l21-8.4" fill="none" stroke="#000" stroke-width=".2" stroke-dasharray="6.3 1.3 1.3 1.3 1.3 1.3" stroke-dashoffset="4.6"/>
<path d="M98.3 102.4l22.6-9.1" fill="none" stroke="#000" stroke-width=".2" stroke-dasharray="6.3 1.3 1.3 1.3 1.3 1.3" stroke-dashoffset="3.7"/>
<path d="M119.8 74.7l34.1-13.6" fill="none" stroke="#000" stroke-width=".2" stroke-dasharray="6.3 1.3 1.3 1.3 1.3 1.3" stroke-dashoffset="3.8"/>
<path d="M98.5 69.2l-8.4-6.9" fill="none" stroke="#000" stroke-width=".2" stroke-dasharray="6.3 1.3 1.3 1.3 1.3 1.3" stroke-dashoffset="4.1"/>
<path d="M118 101.6v12.8" fill="none" stroke="#000" stroke-width=".2" stroke-dasharray="6.3 1.3 1.3 1.3 1.3 1.3" stroke-dashoffset="3.1"/>
<path d="M140.6 101.1l.1-22.9" fill="none" stroke="#000" stroke-width=".2" stroke-dasharray="6.3 1.3 1.3 1.3 1.3 1.3" stroke-dashoffset="4.4"/>
<path d="M102 102l.1-9.2" fill="none" stroke="#000" stroke-width=".2" stroke-dasharray="6.3 1.3 1.3 1.3 1.3 1.3" stroke-dashoffset="4.9"/>
<path d="M71.6 61.3l13.8-5.5" fill="none" stroke="#000" stroke-width=".2" stroke-dasharray="6.3 1.3 1.3 1.3 1.3 1.3" stroke-dashoffset="2.1"/>
<path d="M96 51.6l13-5.2" fill="none" stroke="#000" stroke-width=".2" stroke-dasharray="6.3 1.3 1.3 1.3 1.3 1.3" stroke-dashoffset="2.6"/>
<g font-size="7.1">
<text x="203" y="198.7">A</text>
<text x="263.2" y="198.9">A</text>
</g>
<g font-size="4.9">
<text x="218.6" y="175.7">CLAW ASSEMBLY</text>
<text x="219.8" y="196.7">EML2322L-A-006</text>
</g>
<g font-size="4.2">
<text x="79.3" y="21.7">37</text>
<text x="121.5" y="21.7">6</text>
<text x="33.5" y="69.7">22</text>
<text x="154.6" y="74.9">20</text>
<text x="37.4" y="84.5">35</text>
<text x="61.9" y="92.8">A10</text>
<text x="33.5" y="105.4">28</text>
<text x="190.1" y="105.5">36</text>
<text x="27.7" y="119.5">19</text>
<text x="245.2" y="119.4">34</text>
<text x="237.3" y="139.8">A11</text>
<text x="27.7" y="144">38</text>
<text x="192.2" y="152.9">29</text>
<text x="224.2" y="154.8">NOTES:</text>
<text x="224.2" y="158.9">1. QTY: 1</text>
<text x="224.2" y="163.1">2. ALL DIMS IN INCHES</text>
<text x="104.1" y="168">24</text>
</g>
<g font-size="3.5">
<text x="201.2" y="170.7">TITLE:</text>
<text x="216" y="181.4">ALLEN ZHOU</text>
<text x="202" y="190.7">SIZE</text>
<text x="210.6" y="190.6">DWG. NO.</text>
<text x="216" y="186.2">ALLEN ZHOU</text>
<text x="262.4" y="190.9">REV</text>
<text x="202.9" y="204.6">SCALE:1:3</text>
<text x="248.1" y="204.6">SHEET 12 OF 18</text>
</g>
<g font-size="3.2">
<text x="152.7" y="185.7">TOLERANCE UNLESS NOTED</text>
<text x="145.5" y="191.5">DIMENSION</text>
<text x="168.1" y="190.5">PLACES IN DIMENSION</text>
<text x="149.4" y="194.6">TYPE</text>
<text x="169.8" y="194.6">0.0</text>
<text x="179.8" y="194.6">0.00</text>
<text x="190.7" y="194.6">0.000</text>
<text x="144.7" y="199.6">LOCATIONAL</text>
<text x="168.7" y="199.4">0.050</text>
<text x="180.2" y="199.4">0.020</text>
<text x="191.3" y="199.5">0.005</text>
<text x="146.5" y="204.6">ANGULAR</text>
<text x="170.4" y="204.2">5</text>
<text x="181.5" y="204.6">2</text>
<text x="193.1" y="204.6">0.5</text>
<text x="44.2" y="210.4">5</text>
<text x="94.6" y="210.3">4</text>
<text x="143.1" y="210.4">3</text>
<text x="193.2" y="210.3">2</text>
<text x="245.4" y="210.6">1</text>
</g>
<text font-size="3" x="14" y="213.3">SOLIDWORKS Educational Product. For Instructional Use Only.</text>
<g font-size="2.3">
<text x="200.8" y="185.7">DESIGNED</text>
<text x="201" y="180.9">DRAWN</text>
</g>
</svg>
